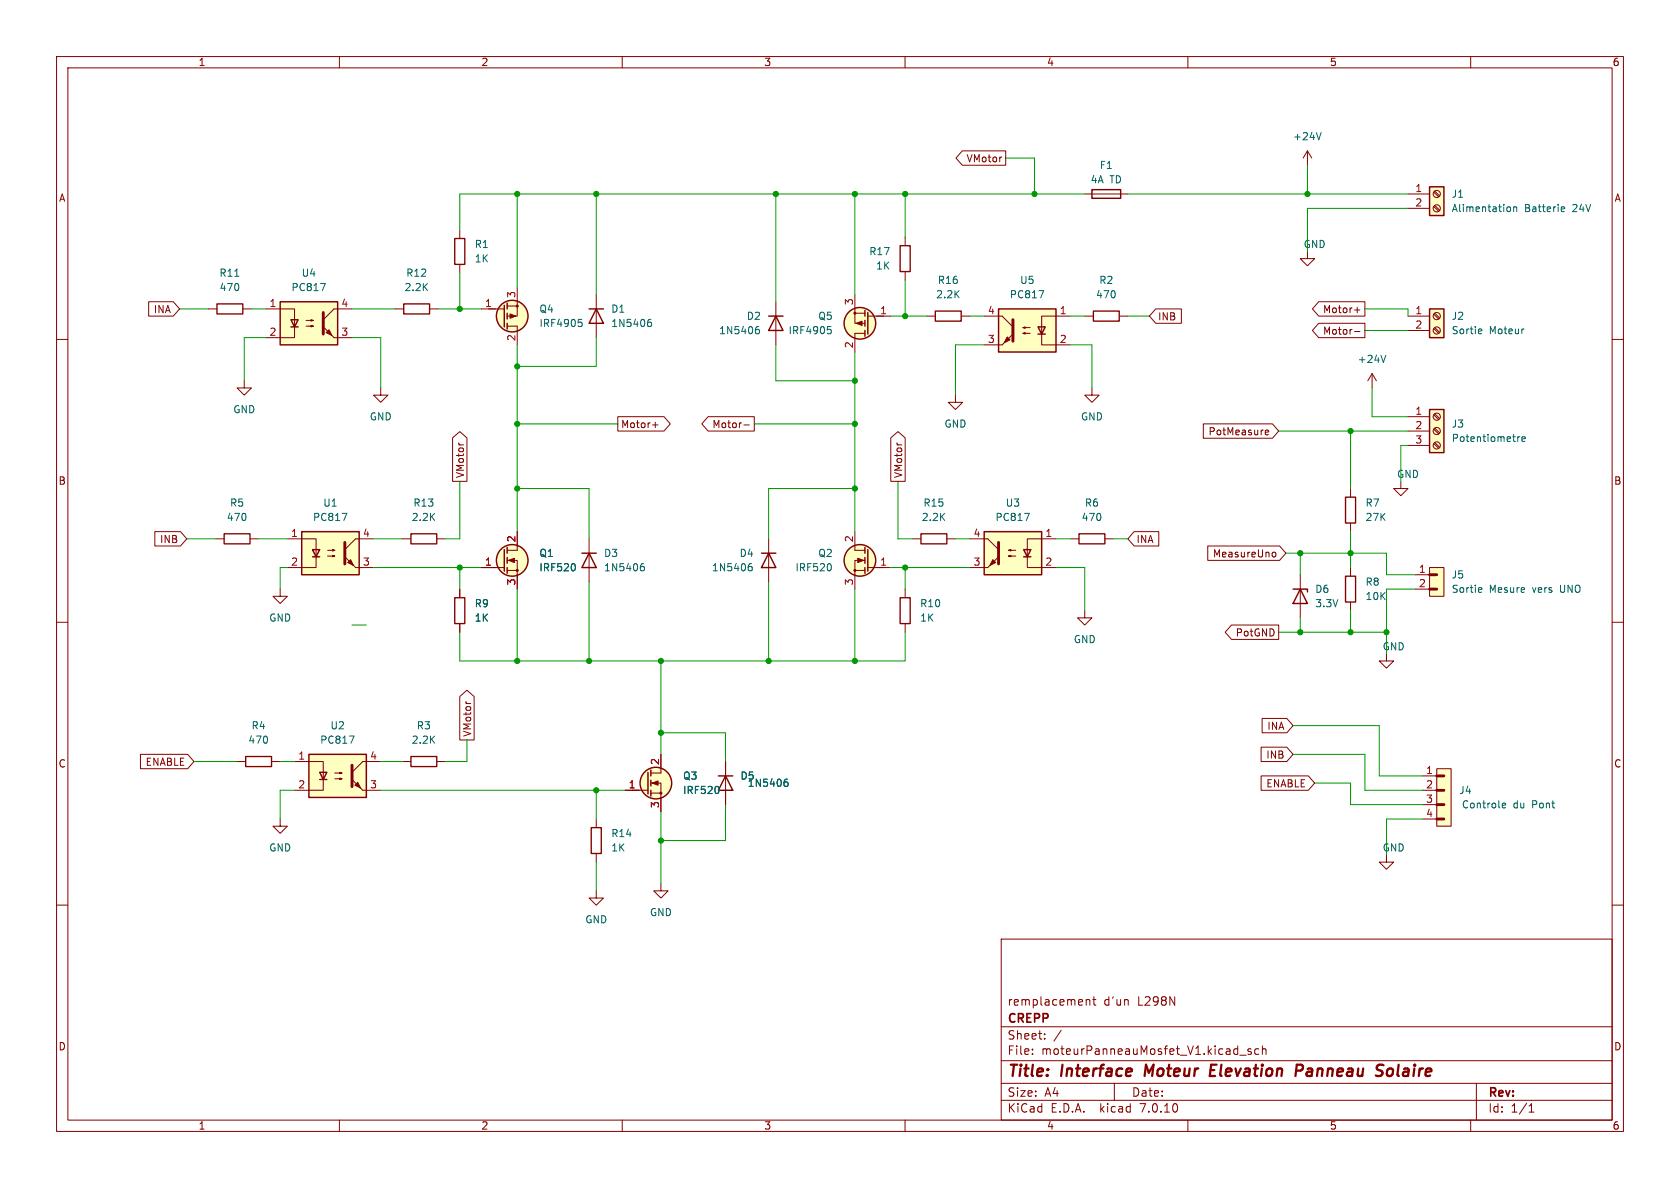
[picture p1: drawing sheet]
<svg xmlns="http://www.w3.org/2000/svg" width="297mm" height="210mm" viewBox="0 0 297 210" stroke-linecap="round" stroke-linejoin="round" font-family="sans-serif">
<g fill="none" stroke="#840000" stroke-width=".18">
<path d="M10 10h277v190h-277zM12 12h273v186h-273zM60 10v2M110 10v2M160 10v2M210 10v2M260 10v2M170.1 26.7h7.7v2.5h-7.7l-1.1-1.3zM177 27.8h.1M191.8 34.3h7.6M231.1 26.7l-.7 1.2M231.1 26.7v2.5"/>
<path d="M231.1 26.7l.8 1.2M248.9 34.3h3.8M248.9 36.8h3.8M253.5 36.5l.8 .8M253.5 34l.8 .8M253.6 36.3l.9 .9M253.6 33.8l.9 .8M10 60h2M26.3 53.3h4.3l1.1 1.3-1.1 1.3h-4.3zM36.8 54.6h1.5M42.9 54.6h1.5M47 54.6h5.1v5.1h-5.1"/>
<path d="M54.1 57.7h1.3l-.4 .1v-.3l.4 .2M54.1 56.6h1.3l-.4 .2v-.3l.4 .1M59.1 59.7h3.1M62.2 54.6h-3.1l-2 1.9M69.8 54.6h1.6M76 54.6h1.5M81.3 40.6v1.5M81.3 46.8v1.5M85.1 54.6h4.1M89.7 57.7h1.7v3.3M89.7 54.1h1.7M91.4 50.8v5.1h-1.7"/>
<path d="M105.4 52.1v7.6M137.2 53.3v7.7M151.1 52.1v5.1h1.8M151.1 55.4h1.8M152.9 58.9h-1.8v3.3M153.4 55.9h4.1M160 41.9v1.5M160 48v1.5M163.8 55.9h1.5M169.9 55.9h1.5M174 55.9h3.2l1.9 1.9M180.8 58.9l.4-.1v.3l-.4-.2h1.3"/>
<path d="M180.8 57.9l.4-.1v.2l-.4-.1h1.3M189.2 55.9h-5.1v5.1h5.1M191.8 55.9h1.5M197.9 55.9h1.5M204.3 54.6h4.6v2.6h-4.6l-1.1-1.3zM231.1 44.5v1.2h1.3l-1.3 1.3-1.2-1.3h1.2M233.1 57.1h8.2v2.6h-8.2l-1.1-1.3zM233.1 53.3h8.2v2.6h-8.2l-1.1-1.3zM239.5 58.6h.9M239.5 54.8h.9M239.9 54.3v1M248.9 55.9h3.8"/>
<path d="M248.9 58.4h3.8M253.5 58.1l.8 .8M253.5 55.5l.8 .9M253.6 57.9l.9 .9M253.6 55.4l.9 .8M285 60h2M43.2 67.3v1.3h1.2l-1.2 1.3-1.3-1.3h1.3M67.3 68.6v1.3h1.3l-1.3 1.2-1.3-1.2h1.3M80 77.4l1.3-1.1 1.3 1.1v7.7h-2.6zM81.1 78.3v.1M109.2 73.7h8.2l1.1 1.2-1.1 1.3h-8.2zM115.4 75.1h.9"/>
<path d="M115.8 74.6v1M125.2 73.7h8.1v2.5h-8.1l-1.1-1.3zM131.5 75.1h1M157.5 77.4l1.2-1.1 1.3 1.1v7.7h-2.5zM158.6 78.3v.1M168.9 69.9v1.2h-1.3l1.3 1.3 1.3-1.3h-1.3M174 61h3.2M193 68.6v1.3h-1.2l1.2 1.2 1.3-1.2h-1.3M212.7 74.9h12.2l1.2 1.3-1.2 1.3h-12.2zM223.7 76.4l.6-.1-.1-.2-.3-.1-.2 .2v.6h.5M242.6 66l-.8 1.3M242.6 66v2.6"/>
<path d="M242.6 66l.7 1.3M248.9 73.7h3.8M248.9 76.2h3.8M248.9 78.7h3.8M253.5 78.4l.8 .8M253.5 75.9l.8 .8M253.5 73.3l.8 .9M253.6 78.2l.9 .9M253.6 75.7l.9 .8M253.6 73.2l.9 .8M27.4 94h4.5l1.1 1.3-1.1 1.2h-4.5zM38.1 95.3h1.5"/>
<path d="M44.2 95.3h1.5M50.8 95.3h5.1v5h-5.1M57.9 98.3h1.3l-.4 .1v-.2l.4 .1M57.9 97.3h1.3l-.4 .1v-.2l.4 .1M66 95.3h-3.1l-1.9 1.9M71.1 95.3h1.5M77.2 95.3h1.5M89.7 99.1h1.7v5M91.4 94v3.3h-1.7M104.1 95.3v7.6M135.9 95.3v7.6M151.1 94v3.3h1.8"/>
<path d="M152.9 99.1h-1.8v5M161.3 95.3h1.5M167.4 95.3h1.5M171.4 95.3h3.2l1.9 1.9M178.3 98.3l.4-.1v.2l-.4-.1h1.3M178.3 97.3l.4-.1v.2l-.4-.1h1.3M186.7 95.3h-5.1v5h5.1M189.2 95.3h1.5M195.3 95.3h1.5M200.5 94h4.4v2.5h-4.4l-1.1-1.2zM213.5 96.5h12.7l1.1 1.3-1.1 1.3h-12.7zM225 97.7l.3-.1 .3 .3-.2 .5-.3 .1-.1-.2"/>
<path d="M238.8 86.4v1.5M238.8 92.5v1.5M247.6 85.1v1.3h1.3l-1.3 1.2-1.2-1.2h1.2M10 110h2M49.5 104.1v1.3h1.3l-1.3 1.3-1.2-1.3h1.2M62.9 100.3h3.1M81.3 104.1v1.5M81.3 110.3v1.5M85.1 100.3h4.1M89.7 100.8h1.7M151.1 100.8h1.8M153.4 100.3h4.1"/>
<path d="M160 104.1v1.5M160 110.3v1.5M171.4 100.3h3.2M191.8 108v1.2h-1.3l1.3 1.3 1.2-1.3h-1.2M217.7 110.5h8.4v2.5h-8.4l-1.1-1.2zM229.9 101.6v7.6M238.8 100.3v1.5M238.8 106.4v1.6M245.1 115.6v1.2h1.3l-1.3 1.3-1.3-1.3h1.3M250.2 101.6h2.5M250.2 104.1h2.5M252.7 100.3h2.6v5.1h-2.6z"/>
<path d="M285 110h2M24.8 133.3h8.4l1.1 1.3-1.1 1.3h-8.4zM41.9 134.6h1.5M48 134.6h1.5M52.1 134.6h5v5.1h-5M59.2 137.7h1.3l-.4 .1v-.3l.4 .2M59.2 136.7h1.3l-.4 .1v-.3l.4 .2M64.1 139.7h3.2M67.3 134.6h-3.2l-1.9 1.9M71.1 134.6h1.5M77.2 134.6h1.5M81.3 123.1l1.2-1.1 1.3 1.1v7.7h-2.5z"/>
<path d="M82.4 124v.1M110.5 139.7h4.1M115.1 138.4h1.7v5.1M116.8 133.4v3.3h-1.7M128.3 134.6v7.6M222.9 132.1h4.6l1.1 1.3-1.1 1.2h-4.6zM222.9 137.2h8.4l1.1 1.2-1.1 1.3h-8.4zM223.1 127h4.4l1.1 1.3-1.1 1.2h-4.4zM251.5 137.2h2.5M251.5 139.7h2.5M254 135.9h2.5v10.2h-2.5zM10 160h2"/>
<path d="M49.5 144.8v1.3h1.3l-1.3 1.2-1.2-1.2h1.2M105.4 157.5v1.3h1.3l-1.3 1.2-1.3-1.2h1.3M105.4 144.8v1.5M105.4 150.9v1.5M115.1 140.2h1.7M116.8 156.2v1.3h1.3l-1.3 1.3-1.2-1.3h1.2M245.1 151.1v1.3h1.3l-1.3 1.3-1.3-1.3h1.3M251.5 142.2h2.5M251.5 144.8h2.5M285 160h2M177 166h108v32h-108zM192 176.8l.2-.1 .4 .1 .1 .9"/>
<path d="M192 176.7v1M193.2 176.7h.5M193.4 176.2v1.3l.3 .2M60 198v2M110 198v2M160 198v2M177 194.5h108M177 191.5h108M177 187.5h108M177 181.5h108M182.5 186.3v.1M182.5 185.5v.1"/>
<path d="M184.7 183.6v.1M184.7 182.8v.1M187.6 182.1l-1.3 2M197 191.5v3M210 198v2M219.2 186.5h1.1M221.2 185.5l-.4-.1-.2 .2 .1 .2 .5 .2v.3h-.6M222.5 185.5l-.4-.1-.3 .3v.4l.2 .2h.5M223.2 185.5l.2-.1 .3 .1 .1 .9M223.2 184.9v1.5M260 198v2M261 191.5v6.5"/>
<path d="M270.3 196.6h.9M270.3 195.5l.4-.4v1.5"/>
<circle cx="254" cy="34.3" r=".63"/>
<circle cx="254" cy="36.8" r=".63"/>
<circle cx="254" cy="55.9" r=".63"/>
<circle cx="254" cy="58.4" r=".63"/>
<circle cx="254" cy="76.2" r=".63"/>
<circle cx="254" cy="73.7" r=".63"/>
<circle cx="254" cy="78.7" r=".63"/>
</g>
<path d="M202.6 188.2l-.3 2M214 189.2h.7M215.1 188.2h-1l-.2 2h.9M229.1 189.3h.8a.55 .55 0 0 0 .4-.5 .55 .55 0 0 0-.3-.6h-.7l-.3 2M243.8 188.2l.8 .1M244.1 189.3a.46 .46 0 0 1 .3 .4 .46 .46 0 0 1-.2 .4M245.9 188.9a.62 .62 0 0 0-.7 .4v.7a.52 .52 0 0 0 .8 .1" fill="none" stroke="#840000" stroke-width=".4"/>
<g fill="none" stroke="#840000" stroke-width=".24">
<path d="M38.4 53.7h4.5v1.8h-4.5zM71.4 53.7h4.5v1.8h-4.5zM80.4 42.2h1.8v4.5h-1.8zM159.1 43.4h1.8v4.6h-1.8zM165.4 55h4.5v1.8h-4.5zM193.3 55h4.6v1.8h-4.6zM39.6 94.4h4.6v1.7h-4.6zM72.6 94.4h4.6v1.7h-4.6zM162.8 94.4h4.6v1.7h-4.6zM190.8 94.4h4.5v1.7h-4.5zM237.9 87.9h1.7v4.6h-1.7zM80.4 105.7h1.8v4.5h-1.8z"/>
<path d="M159.1 105.7h1.8v4.5h-1.8zM237.9 101.9h1.7v4.5h-1.7zM43.4 133.7h4.6v1.8h-4.6zM72.6 133.7h4.6v1.8h-4.6zM104.5 146.3h1.8v4.6h-1.8z"/>
</g>
<g fill="#ffffc2" stroke="#ffffc2" stroke-width=".18">
<path d="M254 135.9h2.5v10.2h-2.5z"/>
<path d="M252.7 100.3h2.6v5.1h-2.6z"/>
<path d="M53.3 94h10.2v7.6h-10.2z"/>
<path d="M54.6 133.4h10.2v7.6h-10.2z"/>
<path d="M49.5 53.3h10.2v7.7h-10.2z"/>
<path d="M174 94h10.1v7.6h-10.1z"/>
<path d="M252.7 33h2.6v5.1h-2.6z"/>
<path d="M252.7 54.6h2.6v5.1h-2.6z"/>
<path d="M252.7 72.4h2.6v7.6h-2.6z"/>
<path d="M176.5 54.6h10.2v7.6h-10.2z"/>
<circle cx="152" cy="99.1" r="2.79"/>
<circle cx="152" cy="57.1" r="2.79"/>
<circle cx="116" cy="138.4" r="2.79"/>
<circle cx="90.6" cy="55.9" r="2.79"/>
<circle cx="90.6" cy="99.1" r="2.79"/>
</g>
<path d="M252.7 104.1h1.3M252.7 101.6h1.3M254 139.7h1.3M254 137.2h1.3M254 144.8h1.3M254 142.2h1.3" fill="none" stroke="#840000" stroke-width=".3"/>
<path d="M252.7 104.1h1.3M252.7 101.6h1.3M254 139.7h1.3M254 137.2h1.3M254 144.8h1.3M254 142.2h1.3" fill="none" stroke="#840000" stroke-width=".5"/>
<g fill="none" stroke="#006464" stroke-width=".18">
<path d="M233.6 23.4l-.5 1.3M266.6 36.6h.3l.2 .2-.1 .5-.4 .1M267.6 36.7l.2-.1h.3v.8M267.6 36.6v.8M276.1 36.6h.3l.2 .3-.6 .1M276.1 37.3h.4M41.5 48.8h.7M56.7 50.1h.8l-.5 1.3M102.3 56.5h.6M102.4 56.9h.3l.2 .3-.1 .5h-.4M114.6 57l.4-.1 .2 .3-.1 .5h-.5M115.1 56.5l-.4 .1"/>
<path d="M133.7 58.3l.3-.1 .3 .3-.2 .4h-.4M134.1 57.7l-.4 .2M146.3 57.7h.6M146.4 58.2h.3l.3 .3-.1 .4-.5 .1M183.7 51.4h.8l-.5 1.2M261.5 58.2h.4l.1 .3-.6 .1M261.9 58.9l-.4 .1M269.3 58.2h.1M245 62.8l-.4 1.3M268.3 77.2v.8M268.7 77.2l-.4 .2M269 77.6l.7-.1-.1-.2-.4-.1-.2 .2 .1 .6h.5"/>
<path d="M60.5 90.7h.8l-.5 1.3M101.6 99.8l.1 .3-.1 .7M113.8 99.6l-.4 .2M132.9 99.6l-.4 .2M146.8 99.8l.2 .3-.2 .7M181.1 90.7h.9l-.6 1.3M113.3 100.2l.4-.1 .2 .3-.1 .4h-.5M132.4 100.2l.4-.1 .2 .3-.1 .4h-.5M261.5 103.9h.4l.1 .3-.6 .1M261.9 104.7h-.4M61.7 130.1h.9l-.6 1.3M127 139.1l.1 .4-.1 .7"/>
<path d="M138.7 138.3l.4-.1 .2 .3-.1 .4h-.5M139.2 137.7l-.4 .2M265.6 142.4l.6-.1-.1-.3h-.3l-.2 .2v.6h.5"/>
</g>
<g fill="none" stroke="#840000" stroke-width=".25">
<path d="M193 33.5h5.1v1.6h-5.1zM252.7 33h2.6v5.1h-2.6zM49.5 53.3h10.2v7.7h-10.2zM51.4 56.5h1.3l-.6 1.3zM51.4 57.8h1.3M89.2 54v3.8M89.7 53.6v1M89.7 55.4v1M89.7 57.2v1M104.1 54.6h2.6M105.4 54.6l1.3 2.6h-2.6zM135.9 55.9h2.5"/>
<path d="M137.2 55.9l1.2 2.5h-2.5zM152.9 54.9v1M152.9 56.6v1.1M152.9 58.4v1M153.4 55.2v3.9M176.5 54.6h10.2v7.6h-10.2zM183.5 57.8h1.3l-.7 1.3zM183.5 59.1h1.3M252.7 54.6h2.6v5.1h-2.6zM252.7 72.4h2.6v7.6h-2.6zM53.3 94h10.2v7.6h-10.2zM55.2 97.2h1.3l-.6 1.2z"/>
<path d="M55.2 98.4h1.3M89.2 97.2v3.8M89.7 96.8v1M89.7 98.6v1M102.9 97.8h2.5M104.1 97.8l1.3 2.5h-2.5zM134.6 97.8h2.6M135.9 97.8l1.3 2.5h-2.6zM152.9 96.8v1M152.9 98.6v1M153.4 97.2v3.8M174 94h10.1v7.6h-10.1z"/>
<path d="M181 97.2h1.2l-.6 1.2zM181 98.4h1.2M89.7 100.3v1M152.9 100.3v1M228.6 104.1h2.5v.5M229.9 104.1l1.2 2.6h-2.5zM54.6 133.4h10.2v7.6h-10.2zM56.5 136.5h1.3l-.7 1.3zM56.5 137.8h1.3M114.6 136.5v3.8M115.1 136.1v1.1M115.1 137.9v1"/>
<path d="M115.1 139.7v1M127 137.2h2.5M128.3 137.2l1.2 2.5h-2.5z"/>
<circle cx="90.6" cy="55.9" r="2.79"/>
<circle cx="152" cy="57.1" r="2.79"/>
<circle cx="90.6" cy="99.1" r="2.79"/>
<circle cx="152" cy="99.1" r="2.79"/>
<circle cx="116" cy="138.4" r="2.79"/>
</g>
<g fill="#840000" stroke="#840000" stroke-width=".18">
<path d="M61 98.4l1.9 1.9z"/>
<path d="M61.5 99.4l.5-.5 .5 1z"/>
<path d="M151.6 98.7l1.1 .4-1.1 .3z"/>
<path d="M62.2 137.8l1.9 1.9z"/>
<path d="M62.7 138.8l.5-.5 .6 1z"/>
<path d="M151.4 57.2l1-.4v.7z"/>
<path d="M57.1 57.8l2 1.9z"/>
<path d="M58.2 58.3l.5 1-1-.5z"/>
<path d="M174.6 100.3l1.9-1.9z"/>
<path d="M175.5 98.9l.5 .5-1 .5z"/>
<path d="M115.3 138.4l1-.4v.8z"/>
<path d="M90.2 55.5l1 .4-1 .4z"/>
<path d="M177.2 61l1.9-1.9z"/>
<path d="M178.1 59.6l.5 .5-1.1 .5z"/>
<path d="M89.9 99.1l1-.4v.7z"/>
<circle cx="151.1" cy="100.8" r=".18"/>
<circle cx="151.1" cy="55.4" r=".18"/>
<circle cx="116.8" cy="140.2" r=".18"/>
<circle cx="91.4" cy="54.1" r=".18"/>
<circle cx="91.4" cy="100.8" r=".18"/>
</g>
<path d="M57.1 55.2v3.9M179.1 56.5v3.8M61 95.9v3.8M176.5 95.9v3.8M62.2 135.3v3.8" fill="none" stroke="#840000" stroke-width=".51"/>
<g fill="none" stroke="#009600" stroke-width=".18">
<path d="M91.4 34.3v16.5M105.4 34.3v17.8M137.2 34.3v19M151.1 34.3v17.8M160 34.3v7.6M177.8 27.9h5.1v6.4M191.8 34.3h-110.5v6.3M199.4 34.3h49.5M231.1 29.2v5.1M248.9 36.8h-17.8v7.7M31.7 54.6h5.1M44.4 54.6h2.6"/>
<path d="M47 59.7h-3.8v7.6M62.2 59.7h5.1v8.9M62.2 54.6h7.6M77.5 54.6h7.6M81.3 48.3v6.3M105.4 59.7v5.1h-14M157.5 55.9h6.3M160 49.5v6.4M171.4 55.9h2.6M189.2 55.9h2.6M199.4 55.9h3.8M241.3 54.6h7.6v1.3"/>
<path d="M241.3 58.4h7.6M91.4 61v33M91.4 74.9h17.8M133.3 74.9h17.8M137.2 61v6.3h13.9M151.1 62.2v31.8M174 61h-5.1v8.9M189.2 61h3.8v7.6M226.1 76.2h22.8M238.8 76.2v10.2M242.6 68.6v5.1h6.3M248.9 78.7h-1.3v6.4"/>
<path d="M33 95.3h5.1M45.7 95.3h5.1M66 95.3h5.1M81.3 85.1v10.2h-2.6M91.4 86.4h12.7v8.9M151.1 86.4h-15.2v8.9M158.7 85.1v10.2h2.6M168.9 95.3h2.5M186.7 95.3h2.5M196.8 95.3h2.6M227.3 97.8h17.8v3.8h5.1M229.9 97.8v3.8"/>
<path d="M238.8 94v6.3M50.8 100.3h-1.3v3.8M62.2 110.5h2.6M66 100.3h19.1M81.3 111.8v5h78.7v-5M81.3 100.3v3.8M91.4 104.1v12.7M104.1 102.9v13.9M116.8 116.8v16.6M135.9 102.9v13.9M151.1 104.1v12.7M157.5 100.3h13.9"/>
<path d="M160 100.3v3.8M186.7 100.3h5.1v7.7M226.1 111.8h19M229.9 109.2v2.6M238.8 108v3.8M250.2 104.1h-5.1v11.5M34.3 134.6h7.6M49.5 134.6h2.6M52.1 139.7h-2.6v5.1M67.3 134.6h3.8M67.3 139.7h43.2M82.5 130.8v3.8h-3.8"/>
<path d="M105.4 139.7v5.1M116.8 129.5h11.5v5.1M228.6 133.4h12.7v6.3h10.2M228.6 128.3h15.2v8.9h7.7M232.4 138.4h6.4v3.8h12.7M105.4 152.4v5.1M116.8 143.5v12.7M128.3 142.2v6.4h-11.5M251.5 144.8h-6.4v6.3"/>
</g>
<g fill="#009600" stroke="#009600" stroke-width=".18">
<circle cx="231.1" cy="34.3" r=".46"/>
<circle cx="238.8" cy="97.8" r=".46"/>
<circle cx="229.9" cy="97.8" r=".46"/>
<circle cx="238.8" cy="76.2" r=".46"/>
<circle cx="135.9" cy="116.8" r=".46"/>
<circle cx="229.9" cy="111.8" r=".46"/>
<circle cx="238.8" cy="111.8" r=".46"/>
<circle cx="160" cy="100.3" r=".46"/>
<circle cx="151.1" cy="86.4" r=".46"/>
<circle cx="151.1" cy="67.3" r=".46"/>
<circle cx="151.1" cy="74.9" r=".46"/>
<circle cx="245.1" cy="111.8" r=".46"/>
<circle cx="160" cy="55.9" r=".46"/>
<circle cx="182.9" cy="34.3" r=".46"/>
<circle cx="160" cy="34.3" r=".46"/>
<circle cx="91.4" cy="64.8" r=".46"/>
<circle cx="81.3" cy="54.6" r=".46"/>
<circle cx="105.4" cy="34.3" r=".46"/>
<circle cx="91.4" cy="34.3" r=".46"/>
<circle cx="151.1" cy="34.3" r=".46"/>
<circle cx="137.2" cy="34.3" r=".46"/>
<circle cx="91.4" cy="74.9" r=".46"/>
<circle cx="91.4" cy="86.4" r=".46"/>
<circle cx="81.3" cy="100.3" r=".46"/>
<circle cx="151.1" cy="116.8" r=".46"/>
<circle cx="116.8" cy="116.8" r=".46"/>
<circle cx="104.1" cy="116.8" r=".46"/>
<circle cx="91.4" cy="116.8" r=".46"/>
<circle cx="105.4" cy="139.7" r=".46"/>
<circle cx="116.8" cy="129.5" r=".46"/>
<circle cx="116.8" cy="148.6" r=".46"/>
</g>
<g font-size="2.8" fill="#840000">
<text x="178" y="190.9">Title:</text>
<text x="187.7" y="190.9">Interface</text>
<text x="203.2" y="190.9">Moteur</text>
<text x="215.5" y="190.9">Elevation</text>
<text x="231.5" y="190.9">Panneau</text>
<text x="246.6" y="190.9">Solaire</text>
</g>
<g font-size="2.1" fill="#840000">
<text x="178" y="178">remplacement</text>
<text x="195.1" y="178">d'un</text>
<text x="201.2" y="178">L298N</text>
<text x="178" y="184">Sheet:</text>
<text x="178" y="181.2">CREPP</text>
<text x="178" y="186.7">File:</text>
<text x="184.1" y="186.7">moteurPanneauMosfet_V1.kicad_sch</text>
<text x="178" y="196.9">KiCad</text>
<text x="178" y="194.1">Size:</text>
<text x="184.7" y="194.1">A4</text>
<text x="185.7" y="196.9">E.D.A.</text>
<text x="194.6" y="196.9">kicad</text>
<text x="200" y="194.1">Date:</text>
<text x="201.8" y="196.9">7.0.10</text>
<text x="263" y="194.3">Rev:</text>
<text x="263" y="196.9">Id:</text>
<text x="267.1" y="196.9">1/1</text>
</g>
<g font-size="1.8" fill="#840000">
<text x="35" y="11.9">1</text>
<text x="85" y="11.9">2</text>
<text x="135" y="11.9">3</text>
<text x="185" y="11.9">4</text>
<text x="235" y="11.9">5</text>
<text x="285" y="11.9">6</text>
<text x="170.8" y="28.9">VMotor</text>
<text x="10.3" y="35.9">A</text>
<text x="285.3" y="35.9">A</text>
<text x="27.1" y="55.6">INA</text>
<text x="204.6" y="56.8">INB</text>
<text x="233.8" y="59.4">Motor-</text>
<text x="233.8" y="55.6">Motor+</text>
<text x="109.7" y="75.9">Motor+</text>
<text x="125.8" y="75.9">Motor-</text>
<text x="213.5" y="77.2">PotMeasure</text>
<text x="10.3" y="85.9">B</text>
<text x="82.2" y="84.6" transform="rotate(-90 82.2 84.6)">VMotor</text>
<text x="159.7" y="84.6" transform="rotate(-90 159.7 84.6)">VMotor</text>
<text x="285.3" y="85.9">B</text>
<text x="28.2" y="96.2">INB</text>
<text x="200.8" y="96.2">INA</text>
<text x="214.3" y="98.7">MeasureUno</text>
<text x="218.4" y="112.7">PotGND</text>
<text x="83.5" y="130.3" transform="rotate(-90 83.5 130.3)">VMotor</text>
<text x="223.9" y="129.2">INA</text>
<text x="10.3" y="135.9">C</text>
<text x="25.6" y="135.6">ENABLE</text>
<text x="223.8" y="134.3">INB</text>
<text x="285.3" y="135.9">C</text>
<text x="223.8" y="139.4">ENABLE</text>
<text x="10.3" y="185.9">D</text>
<text x="285.3" y="185.9">D</text>
<text x="35" y="199.9">1</text>
<text x="85" y="199.9">2</text>
<text x="135" y="199.9">3</text>
<text x="185" y="199.9">4</text>
<text x="235" y="199.9">5</text>
<text x="285" y="199.9">6</text>
</g>
<g font-size="1.8" fill="#006464">
<text x="228.5" y="25">+24V</text>
<text x="192.7" y="32.6">4A</text>
<text x="194.3" y="30.1">F1</text>
<text x="196.2" y="32.6">TD</text>
<text x="256.6" y="35.2">J1</text>
<text x="256.6" y="37.7">Alimentation</text>
<text x="269.5" y="37.7">Batterie</text>
<text x="278.1" y="37.7">24V</text>
<text x="83.8" y="44">R1</text>
<text x="83.8" y="46.6">1K</text>
<text x="153.6" y="45.3">R17</text>
<text x="154.8" y="47.9">1K</text>
<text x="230.4" y="44">GND</text>
<text x="38.7" y="49.1">R11</text>
<text x="38.7" y="51.7">470</text>
<text x="51.4" y="51.7">PC817</text>
<text x="53.2" y="49.1">U4</text>
<text x="71.4" y="51.7">2.2K</text>
<text x="71.7" y="49.1">R12</text>
<text x="165.4" y="52.9">2.2K</text>
<text x="165.7" y="50.4">R16</text>
<text x="178.4" y="52.9">PC817</text>
<text x="180.2" y="50.4">U5</text>
<text x="193.7" y="52.9">470</text>
<text x="194.2" y="50.4">R2</text>
<text x="95.3" y="55.5">Q4</text>
<text x="95.3" y="58">IRF4905</text>
<text x="108" y="55.5">D1</text>
<text x="108" y="58">1N5406</text>
<text x="127" y="59.3">1N5406</text>
<text x="131.9" y="56.7">D2</text>
<text x="139.3" y="59.3">IRF4905</text>
<text x="144.6" y="56.7">Q5</text>
<text x="256.6" y="56.7">J2</text>
<text x="256.6" y="59.3">Sortie</text>
<text x="263.3" y="59.3">Moteur</text>
<text x="239.9" y="64.4">+24V</text>
<text x="41.1" y="73.3">GND</text>
<text x="65.3" y="74.5">GND</text>
<text x="166.9" y="75.8">GND</text>
<text x="191" y="74.5">GND</text>
<text x="256.6" y="75.8">J3</text>
<text x="256.6" y="78.3">Potentiometre</text>
<text x="40.6" y="89.8">R5</text>
<text x="57" y="89.8">U1</text>
<text x="73" y="89.8">R13</text>
<text x="163.2" y="89.8">R15</text>
<text x="177.7" y="89.8">U3</text>
<text x="191.7" y="89.8">R6</text>
<text x="241.3" y="89.8">R7</text>
<text x="246.9" y="84.7">GND</text>
<text x="40" y="92.3">470</text>
<text x="55.2" y="92.3">PC817</text>
<text x="72.7" y="92.3">2.2K</text>
<text x="162.9" y="92.3">2.2K</text>
<text x="175.9" y="92.3">PC817</text>
<text x="191.1" y="92.3">470</text>
<text x="241.3" y="92.3">27K</text>
<text x="95.3" y="101.2">IRF520</text>
<text x="95.3" y="98.7">Q1</text>
<text x="106.7" y="98.7">D3</text>
<text x="106.7" y="101.2">1N5406</text>
<text x="125.8" y="101.2">1N5406</text>
<text x="130.7" y="98.7">D4</text>
<text x="140.5" y="101.2">IRF520</text>
<text x="144.6" y="98.7">Q2</text>
<text x="83.8" y="107.5">R9</text>
<text x="162.6" y="107.5">R10</text>
<text x="232.4" y="105">D6</text>
<text x="232.4" y="107.5">3.3V</text>
<text x="241.3" y="103.7">R8</text>
<text x="241.3" y="106.3">10K</text>
<text x="256.6" y="102.5">J5</text>
<text x="256.6" y="105">Sortie</text>
<text x="263.3" y="105">Mesure</text>
<text x="271" y="105">vers</text>
<text x="276.1" y="105">UNO</text>
<text x="47.5" y="110.1">GND</text>
<text x="83.8" y="110.1">1K</text>
<text x="162.6" y="110.1">1K</text>
<text x="189.7" y="113.9">GND</text>
<text x="244.3" y="115.2">GND</text>
<text x="43.8" y="131.7">470</text>
<text x="44.4" y="129.1">R4</text>
<text x="56.5" y="131.7">PC817</text>
<text x="58.3" y="129.1">U2</text>
<text x="72.7" y="131.7">2.2K</text>
<text x="73.6" y="129.1">R3</text>
<text x="120.7" y="140.6">IRF520</text>
<text x="120.7" y="138">Q3</text>
<text x="130.8" y="138">D5</text>
<text x="132.1" y="139.3">1N5406</text>
<text x="257.9" y="140.6">J4</text>
<text x="258.3" y="143.1">Controle</text>
<text x="267.5" y="143.1">du</text>
<text x="271" y="143.1">Pont</text>
<text x="108" y="148.2">R14</text>
<text x="47.5" y="150.7">GND</text>
<text x="108" y="150.7">1K</text>
<text x="244.3" y="150.7">GND</text>
<text x="103.4" y="163.4">GND</text>
<text x="114.8" y="162.2">GND</text>
</g>
<g font-size="1.8" fill="#a90000">
<text x="250.1" y="34">1</text>
<text x="250.1" y="36.6">2</text>
<text x="91.2" y="52.8" transform="rotate(-90 91.2 52.8)">3</text>
<text x="47.6" y="54.4">1</text>
<text x="47.6" y="59.4">2</text>
<text x="60.3" y="59.4">3</text>
<text x="60.3" y="54.4">4</text>
<text x="85.7" y="54.4">1</text>
<text x="150.9" y="54" transform="rotate(-90 150.9 54)">3</text>
<text x="155.5" y="55.6">1</text>
<text x="174.6" y="55.6">4</text>
<text x="187.3" y="55.6">1</text>
<text x="250.1" y="55.6">1</text>
<text x="250.1" y="58.2">2</text>
<text x="91.2" y="60.4" transform="rotate(-90 91.2 60.4)">2</text>
<text x="150.9" y="61.7" transform="rotate(-90 150.9 61.7)">2</text>
<text x="174.6" y="60.7">3</text>
<text x="187.3" y="60.7">2</text>
<text x="250.1" y="73.4">1</text>
<text x="250.1" y="75.9">2</text>
<text x="250.1" y="78.5">3</text>
<text x="51.4" y="95">1</text>
<text x="64.1" y="95">4</text>
<text x="91.2" y="96" transform="rotate(-90 91.2 96)">2</text>
<text x="150.9" y="96" transform="rotate(-90 150.9 96)">2</text>
<text x="172" y="95">4</text>
<text x="184.7" y="95">1</text>
<text x="51.4" y="100.1">2</text>
<text x="64.1" y="100.1">3</text>
<text x="85.7" y="100.1">1</text>
<text x="155.5" y="100.1">1</text>
<text x="172" y="100.1">3</text>
<text x="184.7" y="100.1">2</text>
<text x="250.8" y="101.3">1</text>
<text x="91.2" y="103.6" transform="rotate(-90 91.2 103.6)">3</text>
<text x="150.9" y="103.6" transform="rotate(-90 150.9 103.6)">3</text>
<text x="250.8" y="103.9">2</text>
<text x="52.6" y="134.4">1</text>
<text x="65.3" y="134.4">4</text>
<text x="116.6" y="135.3" transform="rotate(-90 116.6 135.3)">2</text>
<text x="252" y="136.9">1</text>
<text x="52.6" y="139.4">2</text>
<text x="65.3" y="139.4">3</text>
<text x="111.1" y="139.4">1</text>
<text x="116.6" y="142.9" transform="rotate(-90 116.6 142.9)">3</text>
<text x="252" y="139.4">2</text>
<text x="252" y="142">3</text>
<text x="252" y="144.5">4</text>
</g>
</svg>
